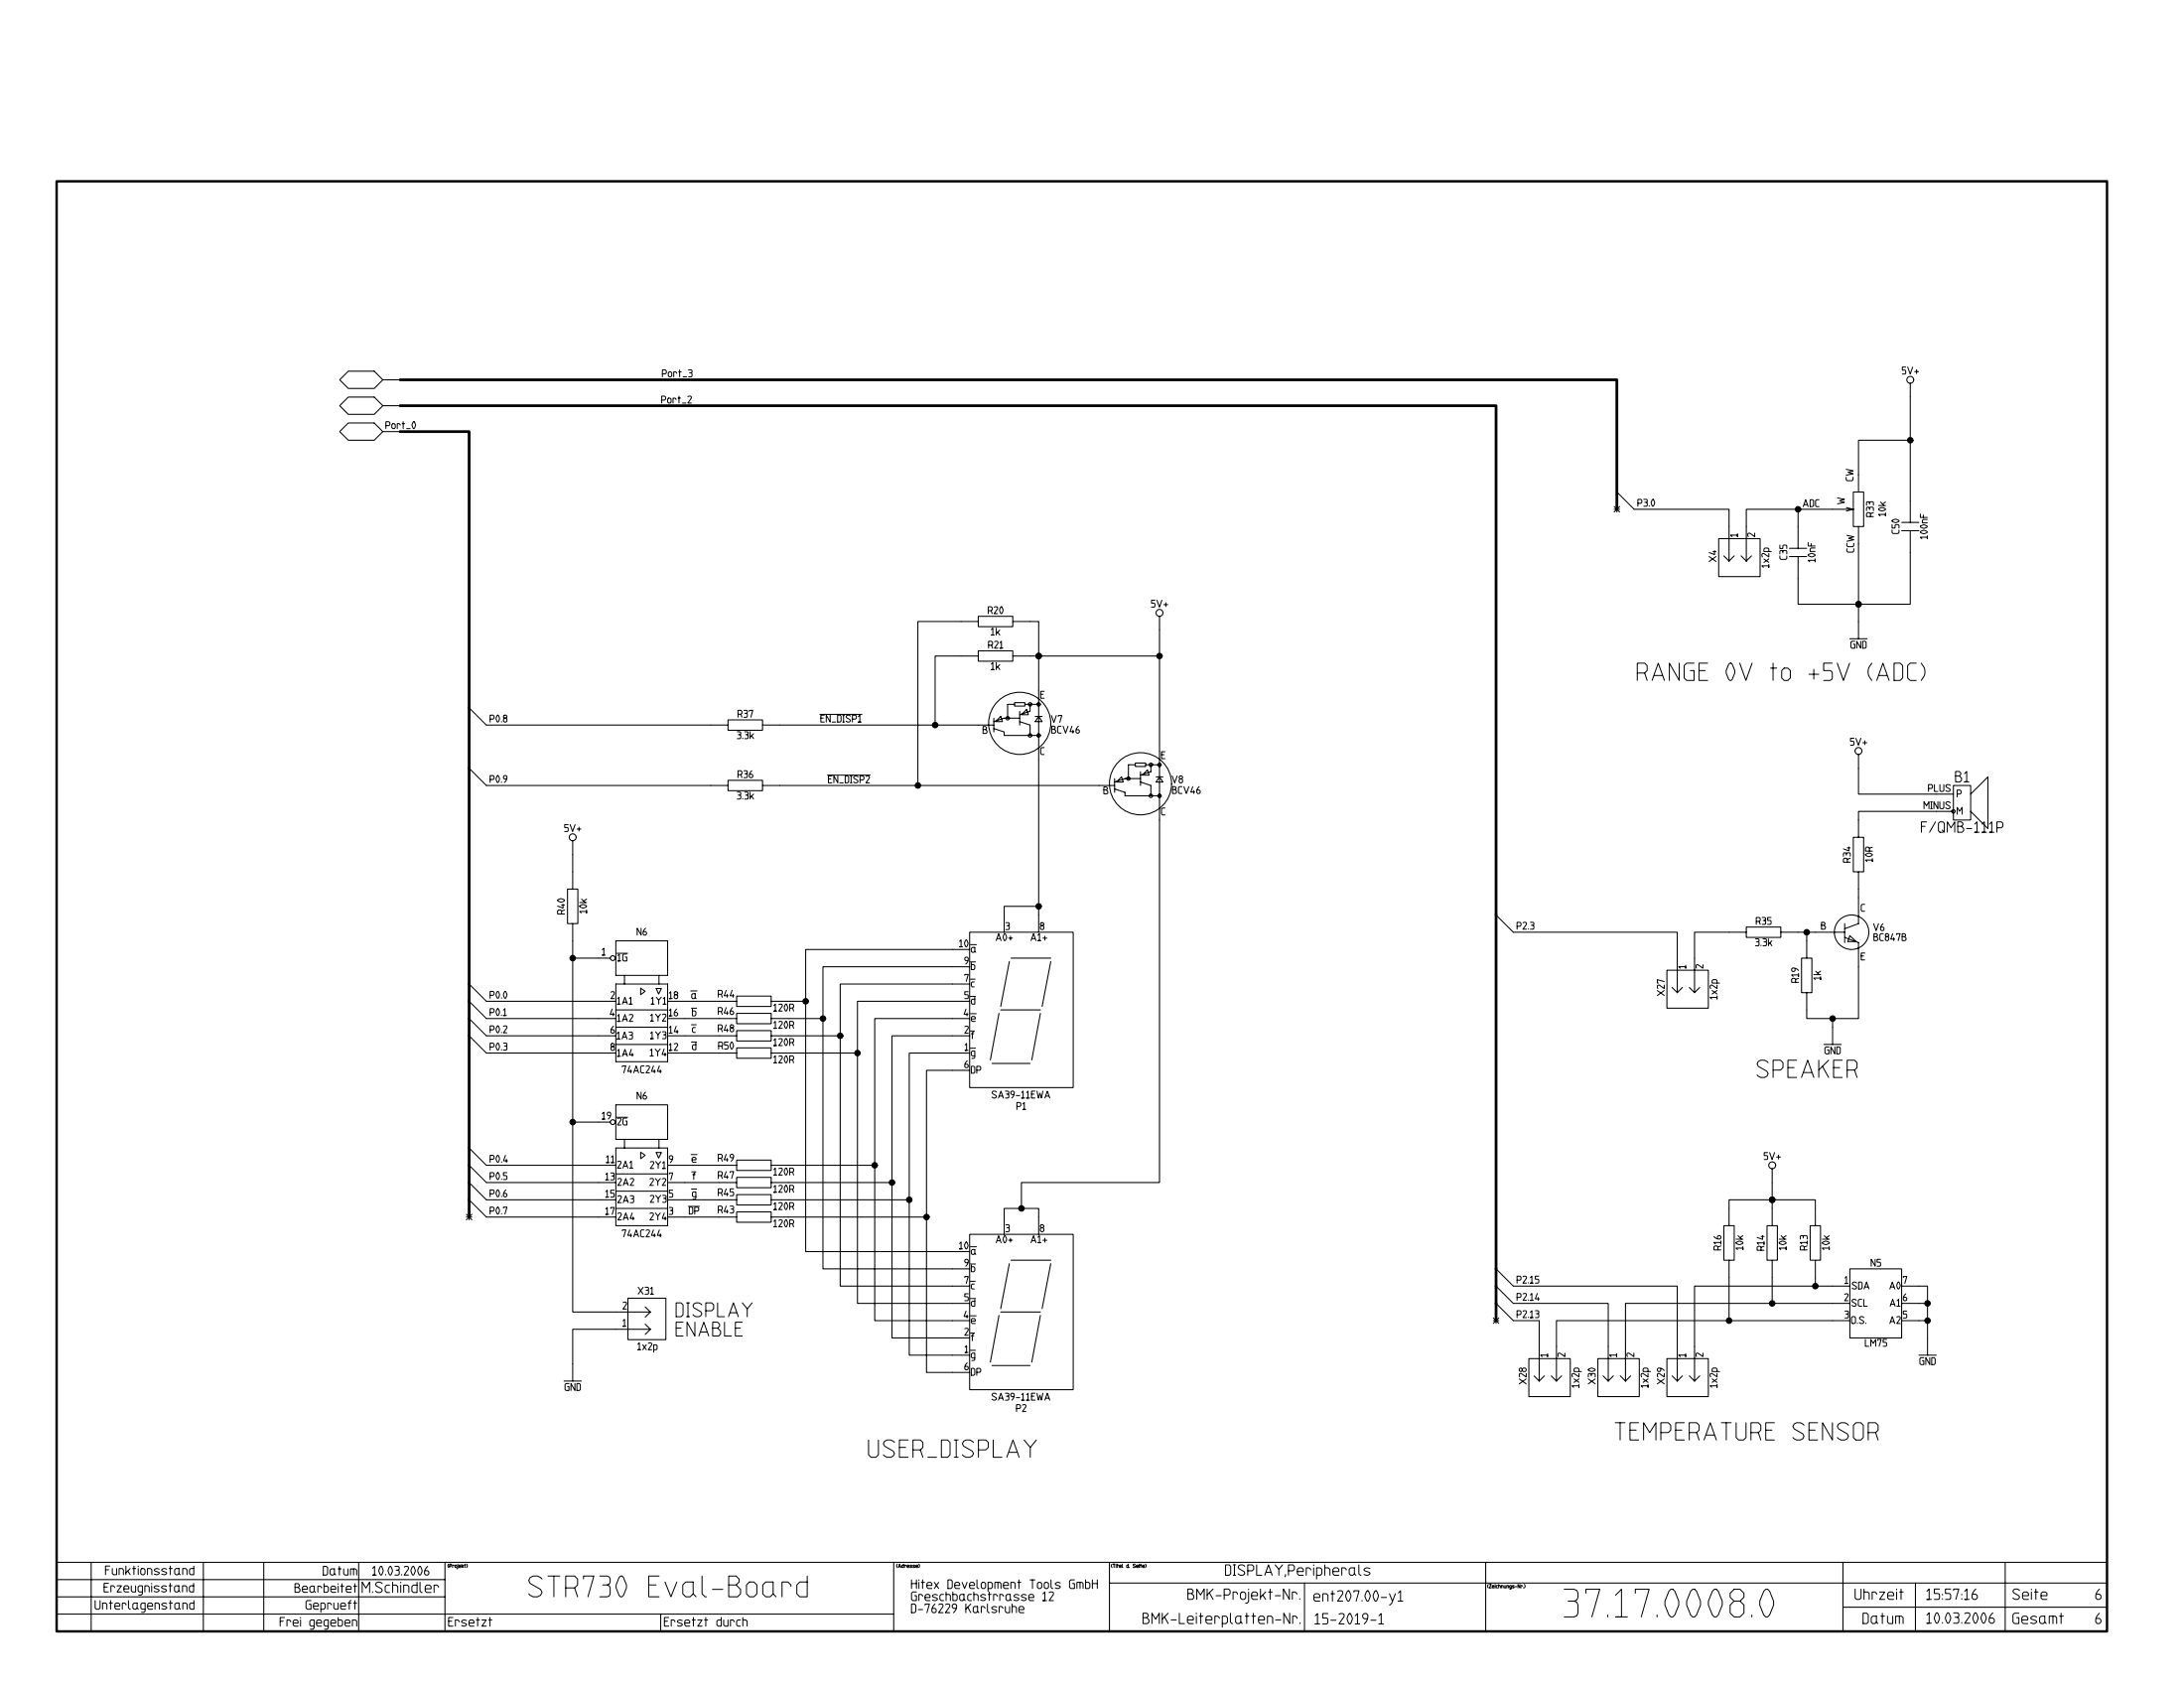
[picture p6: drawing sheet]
<svg xmlns="http://www.w3.org/2000/svg" width="279mm" height="216mm" viewBox="0 0 279 216" stroke-linecap="round" stroke-linejoin="round" font-family="sans-serif">
<g fill="none" stroke="#000" stroke-width=".13">
<path d="M43.5 51.9l1.1-1.1h3.3l1.1 1.1-1.1 1.1h-3.3zM43.5 48.6l1.1-1.1h3.3l1.1 1.1-1.1 1.1h-3.3zM44.6 54.1h3.3l1.1 1.1-1.1 1.1h-3.3l-1.1-1.1zM49 55.2h2.2M49 51.9h2.2M49 48.6h2.2M244.4 56.3h-6.6v6.6M244.4 49v17.8M125.2 78.8h4.4v1.4h-4.4zM125.2 79.5h-7.8v21M129.6 79.5h3.3v36.4M148.3 78.8v72.5h-17.6v3.3"/>
<path d="M206.5 65.1h.7M206.5 64.8l.7 .7M206.8 62.9l2.3 2.2h12.1v6.7M206.8 64.8v.7M207.2 64.8l-.7 .7M219.9 68.9h5.3v4.9h-5.3zM220.5 71.1l.7 .7M221.9 71.1l-.7 .7M222.7 71.1l.7 .7M224.1 71.1l-.7 .7M228.9 71.2h2.2M228.9 70.1h2.2"/>
<path d="M230 65.1v5M236.2 64.9l.9 .2M237.1 62.9h1.3v4.4h-1.3zM237.1 65.1h-13.7v6.7M237.1 65.1l-.9 .3M237.8 67.3v14.4M243.3 67.9h2.2M243.3 66.8h2.2M244.4 67.9v9.4h-14.4v-6.1M60 98.3l2.2 2.2h30.9M60 90.5l2.2 2.2h30.9M93.1 99.8h4.5v1.3h-4.5z"/>
<path d="M93.1 92.1h4.5v1.3h-4.5zM97.6 92.7h29.5M104.9 91.4h5.4M105.9 99.1h5.4M125.2 83.2h4.4v1.4h-4.4zM125.2 83.9h-5.6v8.8M127.1 93.2l1.4 .4v.5h4.4M127.1 91.9v1.7M127.4 92.3l.6-.7 .2 .7zM129.6 83.9h18.7M129.8 89.9h1.3v.4h-1.3zM129.8 90.1h-.9v1.8"/>
<path d="M130.5 91.9h-2l-1.4 .4M130.5 91v1.7M130.5 92.3l1.3 .4v1.4M131.1 90.1h1.8M131.3 90.8l.3 .6h-.9zM131.8 90.1v.9l-1.3 .4M132.4 91.6h.9M132.9 91.6l.4 .7h-.9zM142.6 99.6v1.8M145.2 97.6h1.4v.4h-1.4zM145.2 97.8h-.8v1.8M145.9 99.6h-2l-1.3 .4"/>
<path d="M145.9 98.7v1.8M146.6 97.8h1.7M146.8 98.5l.2 .6h-.9zM147.2 97.8v.9l-1.3 .4M147.9 99.4h.9M148.3 99.4l.5 .6h-.9zM236.7 81.7h2.2M237.8 96.5v5.1h12.1M72.6 113.7h1.3v4.4h-1.3zM73.3 118.1v49.7h9.9M73.3 107.5v6.2M97.6 100.5h45"/>
<path d="M124 119.2h13.3v19.9h-13.3zM128.5 119.2v-3.3h4.4v3.3M142.6 100.9l1.3 .5v.4h4.4M142.8 100l.7-.6 .2 .6zM145.9 100l1.3 .5v1.3M191.4 117l2.2 2.2h21v7.8M223.4 118.6h4.4v1.3h-4.4zM223.4 119.2h-6.6v7.8M227.8 119.2h8.2M231.1 119.2v3.3M236 119.9l1.8 .7v9.7h-6.7v-3.3M236 118.1v2.5"/>
<path d="M237.1 107.1h1.3v4.4h-1.3zM237.8 111.5v6.6l-1.8 .7M249.9 100.5h2.2v4.4h-2.2zM249.9 103.8h-12.1v3.3M252.1 101.6l2.2-2.2v6.6l-2.2-2.2M60 125.9l2.2 2.2h16.6M60 128.1l2.2 2.2h16.6M60 130.3l2.2 2.2h16.6M60 132.5l2.2 2.2h16.6M73.3 122.5h4.8M78.8 120.3h6.6v4.5h-6.6zM78.8 125.9h6.6v9.9h-6.6z"/>
<path d="M78.8 129.2h6.6M78.8 131.4h6.6M78.8 133.6h6.6M78.9 121.9h1.4M79.9 124.8v1.1M82 126.4l.5 .4-.5 .4zM84 126.4h.6l-.3 .7zM84.3 124.8v1.1M85.4 128.1h8.8M85.4 130.3h8.8M85.4 132.5h8.8M85.4 134.7h8.8"/>
<path d="M88.4 126.7h.8M88.5 133.3h.6M88.5 131.1h.6M88.5 129h.6M94.2 127.4h4.5v1.3h-4.5zM94.2 129.6h4.5v1.3h-4.5zM94.2 131.8h4.5v1.3h-4.5zM94.2 134h4.5v1.4h-4.5zM98.7 128.1h4.4M98.7 130.3h6.6M98.7 132.5h8.8M98.7 134.7h11"/>
<path d="M124 136.9h-5.5v38.6h5.5M124 134.7h-7.7v38.6h7.7M124 132.5h-9.9v38.6h9.9M124 130.3h-12.1v38.6h12.1M124 128.1h-14.3v38.6h14.3M124 123.7h-18.7v38.6h18.7M124 121.4h-20.9v38.7h20.9M124 125.9h-16.5v38.6h16.5M124.1 129.7h.8M124.1 131.9h.6M124.1 134.1h.7M124.1 127.4h.7"/>
<path d="M124.1 125.2h.7M124.1 123h.7M124.1 120.8h.8M126.9 136h4.9M127.8 129.6l-1.1 6M128 129.2h5.1M129.1 123l-1.1 5.7M129.3 122.5h5.1M133.1 129.6l-1.1 6M134.4 123l-1.1 5.7M213.2 124.1h5.3v4.9h-5.3zM213.9 126.3l.7 .7"/>
<path d="M215.2 126.3l-.6 .7M216.1 126.3l.7 .7M217.4 126.3l-.6 .7M230.5 122.5h1.3v4.5h-1.3zM233.3 133.6h2.2M234.4 130.3v3.3M237.4 120.4l-.7-.7-.3 .7h1M59.7 155.7h.7M59.7 155.3l.7 .7M60 146.8l2.2 2.2h16.6M60 149l2.2 2.3h16.6M60 151.3l2.2 2.2h16.6"/>
<path d="M60 153.5l2.2 2.2h16.6M60 155.3v.7M60.4 155.3l-.7 .7M73.3 143.5h4.8M78.8 141.3h6.6v4.4h-6.6zM78.8 146.8h6.6v10h-6.6zM78.8 150.1h6.6M78.8 152.4h6.6M78.8 154.6h6.6M78.9 142.9h1.4M79.9 145.7v1.1M82 147.4l.5 .4-.5 .4z"/>
<path d="M84 147.4h.6l-.3 .7zM84.3 145.7v1.1M85.4 149h8.8M85.4 151.3h8.8M85.4 153.5h8.8M85.4 155.7h8.8M88.1 154.3h1.4M88.4 147.7h.8M88.5 152.1h.6M88.5 149.9h.5M94.2 148.4h4.5v1.3h-4.5zM94.2 150.6h4.5v1.3h-4.5z"/>
<path d="M94.2 152.8h4.5v1.3h-4.5zM94.2 155h4.5v1.3h-4.5zM98.7 149h13.2M98.7 151.3h15.4M98.7 153.5h17.6M98.7 155.7h19.8M124 157.9h13.3v19.8h-13.3zM124.1 159.5h.8M128.5 157.9v-3.3h4.4v3.3M220.5 156.8h1.4v4.4h-1.4zM221.2 156.8v-3.3h11v3.3M226.1 156.8h1.3v4.4h-1.3z"/>
<path d="M226.7 149.5v7.3M231.6 156.8h1.3v4.4h-1.3zM72.2 176.6h2.2M80.3 166h4.9v5.3h-4.9zM82.5 167.1l.7 .7M82.5 169.4l.7 .6M83.2 170h-9.9v6.6M83.2 167.8l-.7 .7M83.2 170l-.7 .7M124.1 168.3h.8M124.1 170.5h.6M124.1 172.7h.7"/>
<path d="M124.1 166.1h.7M124.1 163.9h.7M124.1 161.7h.7M126.9 174.7h4.9M127.8 168.3l-1.1 5.9M128 167.8h5.1M129.1 161.6l-1.1 5.8M129.3 161.2h5.1M133.1 168.3l-1.1 5.9M134.4 161.6l-1.1 5.8M191 168.9h.7M191 168.6l.7 .7"/>
<path d="M191.4 162.3l2.2 2.2h21v12.1M191.4 164.5l2.2 2.2h12.1v9.9M191.4 166.7l2.2 2.2h3.3v7.7M191.4 168.6v.7M191.7 168.6l-.7 .7M195.6 173.8h5.3v4.8h-5.3zM196.2 176l.7 .6M197.6 176l-.7 .6M198.5 176l.6 .6M199.8 176l-.7 .6M204.4 173.8h5.3v4.8h-5.3zM205.1 176l.6 .6"/>
<path d="M206.4 176l-.7 .6M207.3 176l.7 .6M208.6 176l-.6 .6M213.2 173.8h5.3v4.8h-5.3zM213.9 176l.7 .6M215.2 176l-.6 .6M216.1 176l.7 .6M217.4 176l-.6 .6M221.2 161.2v7.7M226.7 161.2v5.5M232.2 161.2v3.3M236.7 162.3h6.6v8.8h-6.6z"/>
<path d="M236.7 168.9h-37.6v7.7M236.7 166.7h-28.7v9.9M236.7 164.5h-19.9v12.1M243.3 164.5h3.3v8.8M243.3 168.9h3.3M243.3 166.7h3.3M245.5 173.3h2.2M7.2 199.8h262.4M11.7 199.8v8.9M26 199.8v8.9M33.7 199.8v8.9M45.9 199.8v8.9"/>
<path d="M56.9 199.8v8.9M114.3 199.8v8.9M141.9 199.8v8.9M190.1 199.8v8.9M235.8 199.8v8.9M256.5 199.8v8.9M7.2 202h49.7M7.2 204.2h49.7M7.2 206.4h107.1M84.5 206.4v2.3M141.9 202.5h127.7M166.9 202.5v6.2"/>
<path d="M235.8 205.6h33.8M245 202.5v6.2"/>
<circle cx="244.4" cy="48.6" r=".44"/>
<circle cx="148.3" cy="78.4" r=".44"/>
<circle cx="128.9" cy="91.9" r=".22"/>
<circle cx="130.5" cy="92.5" r="4"/>
<circle cx="131.8" cy="94.1" r=".22"/>
<circle cx="131.8" cy="90.1" r=".22"/>
<circle cx="132.9" cy="94.1" r=".22"/>
<circle cx="132.9" cy="90.1" r=".22"/>
<circle cx="144.4" cy="99.6" r=".22"/>
<circle cx="147.2" cy="97.8" r=".22"/>
<circle cx="148.3" cy="97.8" r=".22"/>
<circle cx="237.8" cy="96.1" r=".44"/>
<circle cx="73.3" cy="107.1" r=".44"/>
<circle cx="145.9" cy="100.2" r="4"/>
<circle cx="147.2" cy="101.8" r=".22"/>
<circle cx="148.3" cy="101.8" r=".22"/>
<circle cx="236.9" cy="119.2" r="2.21"/>
<circle cx="249.9" cy="103.8" r=".22"/>
<circle cx="78.4" cy="122.5" r=".31"/>
<circle cx="78.4" cy="143.5" r=".31"/>
<circle cx="226.7" cy="149" r=".44"/>
</g>
<path d="M7.2 23.2h262.4v185.5h-262.4z" fill="none" stroke="#000" stroke-width=".31"/>
<path d="M51.2 48.6h155.6v16.5M51.2 51.9h140.2v117M51.2 55.2h8.8v100.5" fill="none" stroke="#000" stroke-width=".35"/>
<g fill="#000" stroke="#000" stroke-width=".13">
<circle cx="244.4" cy="56.3" r=".35"/>
<circle cx="230" cy="65.1" r=".35"/>
<circle cx="237.8" cy="77.3" r=".35"/>
<circle cx="119.6" cy="92.7" r=".35"/>
<circle cx="132.9" cy="83.9" r=".35"/>
<circle cx="148.3" cy="83.9" r=".35"/>
<circle cx="117.4" cy="100.5" r=".35"/>
<circle cx="132.9" cy="115.9" r=".35"/>
<circle cx="231.1" cy="119.2" r=".35"/>
<circle cx="73.3" cy="122.5" r=".35"/>
<circle cx="103.1" cy="128.1" r=".35"/>
<circle cx="105.3" cy="130.3" r=".35"/>
<circle cx="107.5" cy="132.5" r=".35"/>
<circle cx="109.7" cy="134.7" r=".35"/>
<circle cx="234.4" cy="130.3" r=".35"/>
<circle cx="73.3" cy="143.5" r=".35"/>
<circle cx="111.9" cy="149" r=".35"/>
<circle cx="114.1" cy="151.3" r=".35"/>
<circle cx="116.3" cy="153.5" r=".35"/>
<circle cx="118.5" cy="155.7" r=".35"/>
<circle cx="130.7" cy="154.6" r=".35"/>
<circle cx="226.7" cy="153.5" r=".35"/>
<circle cx="221.2" cy="168.9" r=".35"/>
<circle cx="226.7" cy="166.7" r=".35"/>
<circle cx="232.2" cy="164.5" r=".35"/>
<circle cx="246.6" cy="168.9" r=".35"/>
<circle cx="246.6" cy="166.7" r=".35"/>
</g>
<text font-size="3.5" x="199.6" y="207.8">37.17.0008.0</text>
<g font-size="2.6">
<text x="67.3" y="205">STR730</text>
<text x="82.6" y="205">Eval-Board</text>
</g>
<g font-size="2.2">
<text x="209.1" y="87.7">RANGE</text>
<text x="220.5" y="87.7">0V</text>
<text x="226.2" y="87.7">to</text>
<text x="231.1" y="87.7">+5V</text>
<text x="238.7" y="87.7">(ADC)</text>
<text x="224.5" y="138.4">SPEAKER</text>
<text x="206.3" y="184.8">TEMPERATURE</text>
<text x="229.1" y="184.8">SENSOR</text>
<text x="110.8" y="187">USER_DISPLAY</text>
</g>
<g font-size="1.8">
<text x="86.2" y="168.9">DISPLAY</text>
<text x="86.2" y="171.4">ENABLE</text>
</g>
<g font-size="1.3">
<text x="250" y="100.4">B1</text>
<text x="245.6" y="106.8">F/QMB-111P</text>
<text x="156.6" y="201.9">DISPLAY,Peripherals</text>
<text x="46.2" y="204.1">M.Schindler</text>
<text x="146" y="208">BMK-Leiterplatten-Nr.</text>
<text x="151.8" y="204.9">BMK-Projekt-Nr.</text>
<text x="167.9" y="205.2">ent207.00-y1</text>
<text x="168.1" y="208.1">15-2019-1</text>
<text x="237.1" y="204.9">Uhrzeit</text>
<text x="238.2" y="208">Datum</text>
<text x="246.3" y="208">10.03.2006</text>
<text x="246.3" y="204.9">15:57:16</text>
<text x="257.3" y="204.9">Seite</text>
<text x="257.3" y="208">Gesamt</text>
<text x="267.9" y="208">6</text>
<text x="267.9" y="204.9">6</text>
</g>
<g font-size="1.1">
<text x="13.2" y="203.9">Erzeugnisstand</text>
<text x="13.3" y="201.7">Funktionsstand</text>
<text x="37.6" y="204">Bearbeitet</text>
<text x="41.2" y="201.8">Datum</text>
<text x="47.5" y="201.8">10.03.2006</text>
<text x="116.5" y="203.5">Hitex</text>
<text x="121.1" y="203.5">Development</text>
<text x="131.6" y="203.5">Tools</text>
<text x="136.7" y="203.5">GmbH</text>
<text x="12" y="206.1">Unterlagenstand</text>
<text x="35.7" y="208.3">Frei</text>
<text x="39" y="206.1">Geprueft</text>
<text x="39.5" y="208.3">gegeben</text>
<text x="57.2" y="208.3">Ersetzt</text>
<text x="84.8" y="208.3">Ersetzt</text>
<text x="91.6" y="208.3">durch</text>
<text x="116.5" y="205">Greschbachstrrasse</text>
<text x="116.5" y="206.6">D-76229</text>
<text x="123.4" y="206.6">Karlsruhe</text>
<text x="133.3" y="205">12</text>
</g>
<g font-size=".9">
<text x="84.5" y="51.8">Port_2</text>
<text x="84.6" y="48.4">Port_3</text>
<text x="243.2" y="48.1">5V+</text>
<text x="49.2" y="55.1">Port_0</text>
<text x="209.4" y="65">P3.0</text>
<text x="230.6" y="65.1">ADC</text>
<text x="236.2" y="64.6" transform="rotate(-90 236.2 64.6)">W</text>
<text x="237.3" y="61.6" transform="rotate(-90 237.3 61.6)">CW</text>
<text x="219.8" y="71.9" transform="rotate(-90 219.8 71.9)">X4</text>
<text x="222.5" y="68.8" transform="rotate(-90 222.5 68.8)">1</text>
<text x="224.7" y="68.8" transform="rotate(-90 224.7 68.8)">2</text>
<text x="228.8" y="71.7" transform="rotate(-90 228.8 71.7)">C35</text>
<text x="232.5" y="72" transform="rotate(-90 232.5 72)">10nF</text>
<text x="237.4" y="70.7" transform="rotate(-90 237.4 70.7)">CCW</text>
<text x="239.9" y="66.2" transform="rotate(-90 239.9 66.2)">R33</text>
<text x="241.5" y="66.1" transform="rotate(-90 241.5 66.1)">10k</text>
<text x="243.2" y="68.4" transform="rotate(-90 243.2 68.4)">C50</text>
<text x="246.8" y="69" transform="rotate(-90 246.8 69)">100nF</text>
<text x="147.2" y="77.9">5V+</text>
<text x="226.5" y="72.7" transform="rotate(-90 226.5 72.7)">1x2p</text>
<text x="126.3" y="78.7">R20</text>
<text x="126.3" y="83.2">R21</text>
<text x="126.7" y="81.5">1k</text>
<text x="236.7" y="83.2">GND</text>
<text x="126.7" y="85.9">1k</text>
<text x="133" y="89.6">E</text>
<text x="62.6" y="92.6">P0.8</text>
<text x="94.2" y="94.7">3.3k</text>
<text x="94.3" y="92">R37</text>
<text x="104.9" y="92.6">EN_DISP1</text>
<text x="125.6" y="94.1">B</text>
<text x="134.4" y="92.7">V7</text>
<text x="134.4" y="94">BCV46</text>
<text x="236.6" y="95.6">5V+</text>
<text x="62.6" y="100.3">P0.9</text>
<text x="94.3" y="99.7">R36</text>
<text x="105.9" y="100.4">EN_DISP2</text>
<text x="133" y="96.8">C</text>
<text x="141.1" y="101.8">B</text>
<text x="148.5" y="97.3">E</text>
<text x="149.8" y="100.4">V8</text>
<text x="149.9" y="101.7">BCV46</text>
<text x="246.6" y="101.5">PLUS</text>
<text x="72.1" y="106.6">5V+</text>
<text x="94.2" y="102.5">3.3k</text>
<text x="148.5" y="104.5">C</text>
<text x="246" y="103.7">MINUS</text>
<text x="250.3" y="104.4">M</text>
<text x="250.3" y="102.2">P</text>
<text x="237" y="110.4" transform="rotate(-90 237 110.4)">R34</text>
<text x="239.8" y="110.3" transform="rotate(-90 239.8 110.3)">10R</text>
<text x="72.5" y="117" transform="rotate(-90 72.5 117)">R40</text>
<text x="75.3" y="116.9" transform="rotate(-90 75.3 116.9)">10k</text>
<text x="81.4" y="119.9">N6</text>
<text x="128.6" y="119.1">3</text>
<text x="133" y="119.1">8</text>
<text x="194" y="119.1">P2.3</text>
<text x="224.6" y="118.5">R35</text>
<text x="232.9" y="119.1">B</text>
<text x="238" y="116.8">C</text>
<text x="239.6" y="119.3">V6</text>
<text x="76.9" y="122.4">1</text>
<text x="78.9" y="123.2">1G</text>
<text x="122.6" y="121.4">10</text>
<text x="123.3" y="123.6">9</text>
<text x="123.3" y="125.8">7</text>
<text x="124.1" y="124.3">b</text>
<text x="124.1" y="122.1">a</text>
<text x="127.3" y="120.6">A0+</text>
<text x="131.8" y="120.6">A1+</text>
<text x="215.9" y="124" transform="rotate(-90 215.9 124)">1</text>
<text x="218.1" y="124" transform="rotate(-90 218.1 124)">2</text>
<text x="224.5" y="121.2">3.3k</text>
<text x="230.3" y="125.8" transform="rotate(-90 230.3 125.8)">R19</text>
<text x="233.2" y="125.4" transform="rotate(-90 233.2 125.4)">1k</text>
<text x="238" y="123">E</text>
<text x="239.6" y="120.6">BC847B</text>
<text x="62.6" y="127.9">P0.0</text>
<text x="62.6" y="130.1">P0.1</text>
<text x="77.9" y="130.2">4</text>
<text x="78" y="128">2</text>
<text x="78.9" y="128.7">1A1</text>
<text x="78.9" y="130.9">1A2</text>
<text x="83.1" y="130.8">1Y2</text>
<text x="83.2" y="128.7">1Y1</text>
<text x="85.5" y="128">18</text>
<text x="85.5" y="130.2">16</text>
<text x="88.4" y="128">a</text>
<text x="88.5" y="130.2">b</text>
<text x="91.8" y="127.8">R44</text>
<text x="91.8" y="130">R46</text>
<text x="98.9" y="129.6">120R</text>
<text x="98.9" y="131.8">120R</text>
<text x="123.2" y="130.2">4</text>
<text x="123.3" y="128">5</text>
<text x="124.1" y="130.9">e</text>
<text x="124.1" y="128.7">d</text>
<text x="124.1" y="126.5">c</text>
<text x="213.2" y="127.4" transform="rotate(-90 213.2 127.4)">X27</text>
<text x="219.9" y="127.9" transform="rotate(-90 219.9 127.9)">1x2p</text>
<text x="62.6" y="132.4">P0.2</text>
<text x="62.6" y="134.6">P0.3</text>
<text x="78" y="132.4">6</text>
<text x="78" y="134.6">8</text>
<text x="78.8" y="133.1">1A3</text>
<text x="78.9" y="135.4">1A4</text>
<text x="79.5" y="137.5">74AC244</text>
<text x="83.1" y="135.3">1Y4</text>
<text x="83.1" y="133.1">1Y3</text>
<text x="85.5" y="132.4">14</text>
<text x="85.5" y="134.6">12</text>
<text x="88.5" y="134.5">d</text>
<text x="88.5" y="132.3">c</text>
<text x="91.8" y="132.2">R48</text>
<text x="91.8" y="134.4">R50</text>
<text x="98.9" y="136.2">120R</text>
<text x="98.9" y="134">120R</text>
<text x="123.3" y="136.8">6</text>
<text x="123.3" y="132.4">2</text>
<text x="123.3" y="134.6">1</text>
<text x="124.1" y="133.1">f</text>
<text x="124.1" y="135.3">g</text>
<text x="124.1" y="137.5">DP</text>
<text x="233.3" y="135">GND</text>
<text x="76.9" y="143.4">19</text>
<text x="81.4" y="140.8">N6</text>
<text x="126.8" y="140.7">SA39-11EWA</text>
<text x="130" y="142.2">P1</text>
<text x="62.6" y="148.9">P0.4</text>
<text x="77.5" y="149">11</text>
<text x="78.9" y="149.7">2A1</text>
<text x="78.9" y="144.1">2G</text>
<text x="83.1" y="149.7">2Y1</text>
<text x="85.5" y="149">9</text>
<text x="88.4" y="148.9">e</text>
<text x="91.8" y="148.8">R49</text>
<text x="225.6" y="148.6">5V+</text>
<text x="62.6" y="151.1">P0.5</text>
<text x="62.6" y="153.3">P0.6</text>
<text x="62.6" y="155.5">P0.7</text>
<text x="77.4" y="151.2">13</text>
<text x="77.4" y="153.4">15</text>
<text x="77.4" y="155.6">17</text>
<text x="78.9" y="154.1">2A3</text>
<text x="78.9" y="151.9">2A2</text>
<text x="83" y="151.9">2Y2</text>
<text x="83.1" y="154">2Y3</text>
<text x="85.5" y="151.2">7</text>
<text x="85.5" y="153.4">5</text>
<text x="85.5" y="155.6">3</text>
<text x="88.1" y="155.5">DP</text>
<text x="88.5" y="153.3">g</text>
<text x="88.5" y="151.1">f</text>
<text x="91.8" y="151">R47</text>
<text x="91.8" y="153.2">R45</text>
<text x="91.8" y="155.4">R43</text>
<text x="98.9" y="150.5">120R</text>
<text x="98.9" y="152.8">120R</text>
<text x="98.9" y="155">120R</text>
<text x="78.9" y="156.3">2A4</text>
<text x="79.5" y="158.4">74AC244</text>
<text x="83" y="156.3">2Y4</text>
<text x="98.9" y="157.2">120R</text>
<text x="122.6" y="160">10</text>
<text x="124.1" y="160.7">a</text>
<text x="127.3" y="159.2">A0+</text>
<text x="128.6" y="157.8">3</text>
<text x="131.8" y="159.2">A1+</text>
<text x="133" y="157.8">8</text>
<text x="220.4" y="160" transform="rotate(-90 220.4 160)">R16</text>
<text x="223.2" y="160" transform="rotate(-90 223.2 160)">10k</text>
<text x="225.9" y="160" transform="rotate(-90 225.9 160)">R14</text>
<text x="228.7" y="160" transform="rotate(-90 228.7 160)">10k</text>
<text x="231.4" y="160" transform="rotate(-90 231.4 160)">R13</text>
<text x="234.3" y="160" transform="rotate(-90 234.3 160)">10k</text>
<text x="79.6" y="167.7">2</text>
<text x="81.5" y="165.8">X31</text>
<text x="123.3" y="162.2">9</text>
<text x="123.3" y="164.4">7</text>
<text x="123.3" y="166.6">5</text>
<text x="124.1" y="167.3">d</text>
<text x="124.1" y="165.1">c</text>
<text x="124.1" y="162.9">b</text>
<text x="194" y="164.4">P2.15</text>
<text x="194" y="166.6">P2.14</text>
<text x="235.9" y="166.6">2</text>
<text x="235.9" y="164.4">1</text>
<text x="236.8" y="167.3">SCL</text>
<text x="236.8" y="165.1">SDA</text>
<text x="239.3" y="162.2">N5</text>
<text x="241.6" y="165.1">A0</text>
<text x="241.7" y="167.3">A1</text>
<text x="243.4" y="164.4">7</text>
<text x="243.4" y="166.6">6</text>
<text x="79.6" y="169.9">1</text>
<text x="81.5" y="172.9">1x2p</text>
<text x="123.2" y="168.8">4</text>
<text x="123.3" y="171">2</text>
<text x="123.3" y="173.2">1</text>
<text x="124.1" y="169.5">e</text>
<text x="124.1" y="171.7">f</text>
<text x="124.1" y="173.9">g</text>
<text x="194" y="168.8">P2.13</text>
<text x="198.2" y="173.6" transform="rotate(-90 198.2 173.6)">1</text>
<text x="200.4" y="173.6" transform="rotate(-90 200.4 173.6)">2</text>
<text x="207.1" y="173.6" transform="rotate(-90 207.1 173.6)">1</text>
<text x="209.3" y="173.6" transform="rotate(-90 209.3 173.6)">2</text>
<text x="215.9" y="173.6" transform="rotate(-90 215.9 173.6)">1</text>
<text x="218.1" y="173.6" transform="rotate(-90 218.1 173.6)">2</text>
<text x="235.9" y="168.8">3</text>
<text x="236.7" y="169.5">O.S.</text>
<text x="238.5" y="172.4">LM75</text>
<text x="241.6" y="169.5">A2</text>
<text x="243.4" y="168.8">5</text>
<text x="72.2" y="178.1">GND</text>
<text x="123.3" y="175.5">6</text>
<text x="124.1" y="176.2">DP</text>
<text x="126.8" y="179.3">SA39-11EWA</text>
<text x="195.5" y="177.1" transform="rotate(-90 195.5 177.1)">X28</text>
<text x="202.3" y="177.6" transform="rotate(-90 202.3 177.6)">1x2p</text>
<text x="204.3" y="177.1" transform="rotate(-90 204.3 177.1)">X30</text>
<text x="211.1" y="177.6" transform="rotate(-90 211.1 177.6)">1x2p</text>
<text x="213.2" y="177.1" transform="rotate(-90 213.2 177.1)">X29</text>
<text x="219.9" y="177.6" transform="rotate(-90 219.9 177.6)">1x2p</text>
<text x="245.5" y="174.8">GND</text>
<text x="129.9" y="180.8">P2</text>
</g>
<g font-size=".4">
<text x="57.2" y="200.6">(Projekt)</text>
<text x="114.6" y="200.6">(Adresse)</text>
<text x="142.1" y="200.6">(Titel</text>
<text x="144.1" y="200.6">d.</text>
<text x="144.9" y="200.6">Seite)</text>
<text x="190.2" y="203.2">(Zeichnungs-Nr.)</text>
</g>
</svg>
